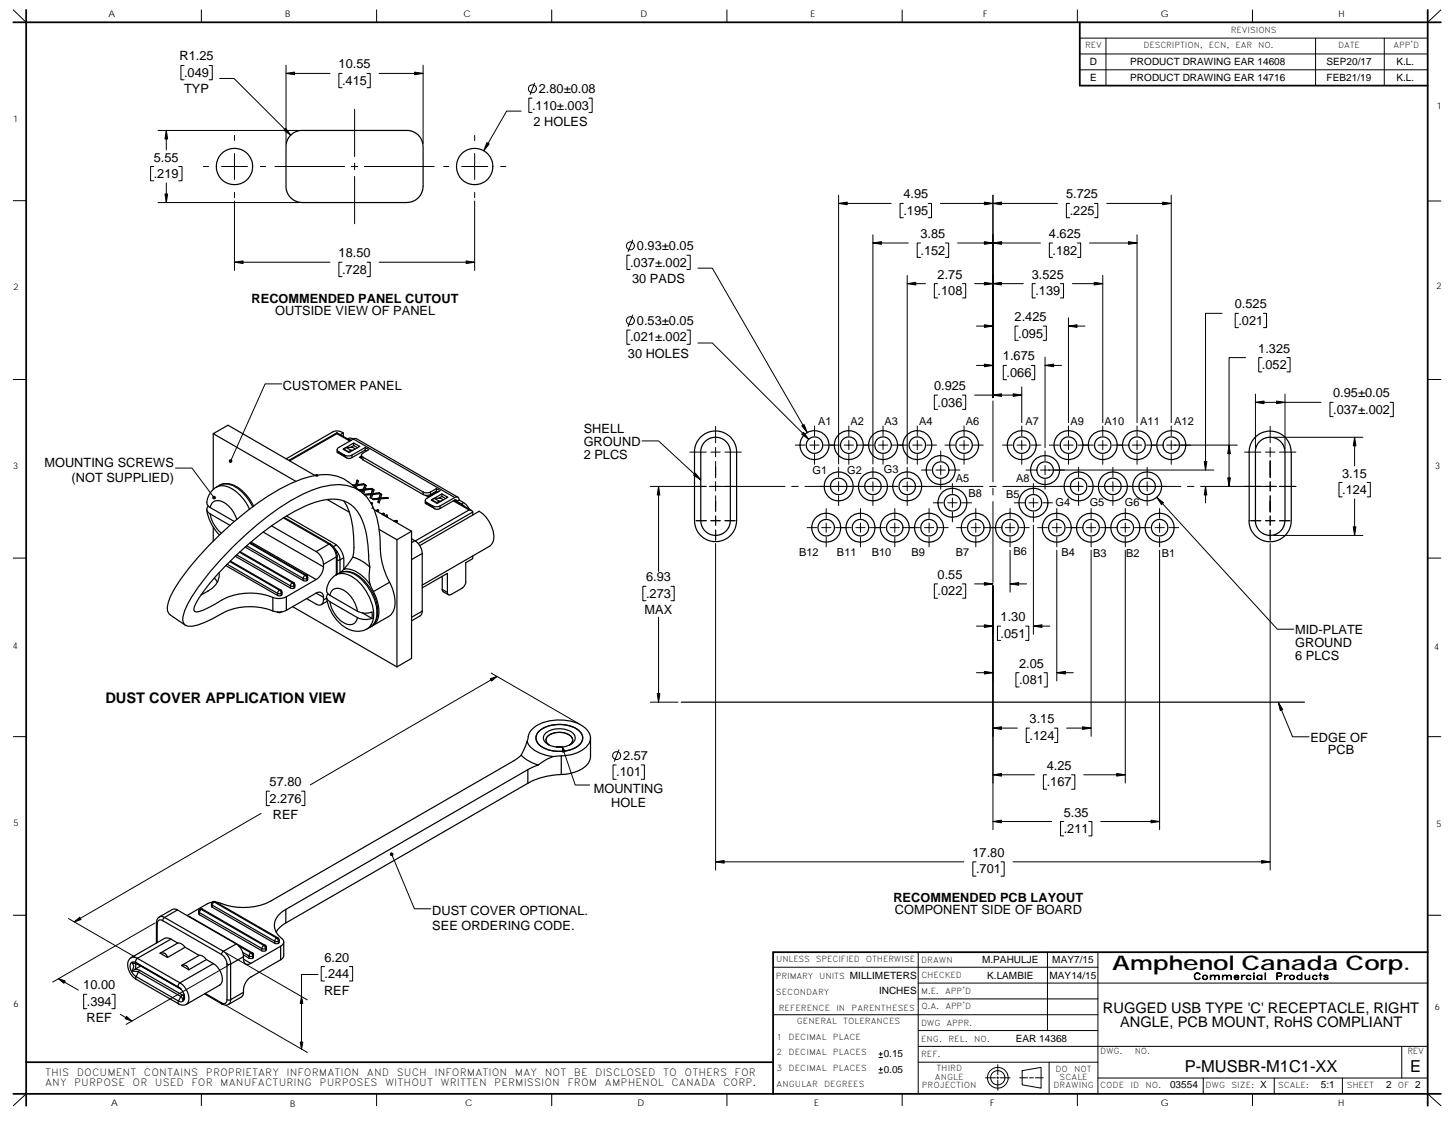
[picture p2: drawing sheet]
<svg xmlns="http://www.w3.org/2000/svg" width="279mm" height="216mm" viewBox="0 0 279 216" stroke-linecap="round" stroke-linejoin="round" font-family="sans-serif">
<g fill="none" stroke="#000" stroke-width=".19">
<path d="M2.6 1.9l2.4 2.4M35.5 12.6h-.7v2.8h.7M38.8 1.9v2.4M40.3 12.6h.6v2.8h-.6M42.3 15.1h2.8l10.9 11M55.1 12.6v15M55.1 14.1h8.4M65.9 14.1h-.6v2.8h.6M70.7 14.1h.6v2.8h-.6M72.5 1.9v2.4M73 14.1h8.5M81.5 12.6v15"/>
<path d="M102.4 18.9h-.6v2.8h.6M103 16l-.9 2.2M106.2 1.9v2.4M113.4 18.9h.6v2.8h-.6M140 1.9v2.4M173.7 1.9v2.4M207.5 1.9v2.4M207.9 13.4h67M207.9 10.4h67M207.9 7.3h67M213 7.3v9.2M241.2 1.9v2.4"/>
<path d="M253.3 7.3v9.2M266.6 7.3v9.2M277.5 1.9l-2.6 2.4M2.6 38.7h2.4M29.6 32.1h-.6v2.7h.6M30.4 25.1h27.2M30.4 39h27.2M32 25.1v3.8M32 35.2v3.8M34.4 32.1h.7v2.7h-.7M39.2 32.1h1M42.7 32.1h4.9"/>
<path d="M45.1 26.1v1M45.1 29.6v5M45.1 37.1v1M45.1 38.7v13.4M50.1 32.1h1M52.9 32.1h13.5M67.6 32.1h1.3M68.3 21.1v9.1M68.3 31.4v1.3M68.3 34v9.1M70.2 32.1h13.4M85.4 32.1h1"/>
<path d="M88.9 32.1h5M91.4 26.1v1M91.4 29.6v5M91.4 37.1v1M91.4 38.7v13.4M96.4 32.1h1M100.4 21.4h-2.8l-4.4 7.6M161.5 39.2h10.1M161.5 37.6v51.8M173.9 39.2h-.6v2.7h.6M178.7 39.2h.7v2.7h-.7M181.1 39.2h22.5"/>
<path d="M191.2 37.6v39M206 39.2h-.7v2.7h.7M210.8 39.2h.6v2.7h-.6M213.1 39.2h12.4M225.5 37.6v43.8M274.9 38.7h2.6M45.1 50.5h18.4M65.9 50.5h-.6v2.8h.6M70.7 50.5h.6v2.8h-.6M73 50.5h18.4M121.3 49.1h-.6v2.8h.6M121.8 46.2l-.9 2.3"/>
<path d="M132.3 49.1h.6v2.8h-.6M134.4 51.6h2.8l18.2 31.7M168.1 46.8h6.8M168.1 45.2v44.2M174.7 54.6h3.5M174.7 53v36.4M177.2 46.8h-.6v2.8h.6M180.5 54.6h-.6v2.8h.6M182 46.8h.7v2.8h-.7M184.4 46.8h15.9M185.3 54.6h.6v2.8h-.6M187.7 54.6h9.3"/>
<path d="M199.4 54.6h-.6v2.8h.6M202.7 46.8h-.6v2.8h.6M204.2 54.6h.6v2.8h-.6M206.5 54.6h5.8M207.5 46.8h.6v2.8h-.6M209.8 46.8h9.1M212.3 53v28.4M218.9 45.2v36.2M2.6 73.1h2.4M54.2 73.9h-3.1l-6.7 14.9M121.3 63.6h-.6v2.7h.6M121.8 60.7l-.9 2.2"/>
<path d="M132.3 63.6h.6v2.7h-.6M134.4 66.1h2.8l18.5 18.5M180.5 76.1h-.6v2.7h.6M185.3 76.1h.6v2.7h-.6M187.7 76.1h9M188 62.8h3.2M188 70.4h3.2M191.2 77.2v15.6M193.8 70.4h-.6v2.7h.6M196.1 62.8h-.6v2.8h.6M196.7 74.5v6.9M198.6 70.4h.6v2.7h-.6"/>
<path d="M200.9 62.8h.6v2.8h-.6M201.2 68.8v17.4M201.2 70.4h3.2M205.7 61.2v20.2M205.7 62.8h3.2M235.3 60.3h-3.2v30.2M238.5 60.3h-.7v2.8h.7M239.8 68.9h-3.1v24.8M241.7 77.5h12.7M241.7 75.9v10.5M243 68.9h-.6v2.7h.6M243.3 60.3h.6v2.8h-.6"/>
<path d="M247.4 75.9v10.5M247.8 68.9h.6v2.7h-.6M256.7 77.5h-.6v2.7h.6M267.7 77.5h.6v2.7h-.6M274.9 73.1h2.6M33.8 90.1h3.2l4.2 5.7M123.6 84.9h3.2l8.1 7.5M125.2 93.7h10.8M126.8 93.7v16.3M132.8 87.1h3.2M136.6 93.7h14.6M136.9 87.1h1.8"/>
<path d="M137.8 82.1v3.2M137.8 86.2v1.8M137.8 88.9v3.1M137.8 92.8v1.8M137.8 95.5v3M137.8 99.4v1.8M139.6 87.1h3.1M152.4 93.7h1.3M153.1 85.7h1.9M155.9 85.7h1.8M156.8 82v1.9M156.8 84.8v1.8"/>
<path d="M156.8 87.5v1.9M158.6 85.7h3M159.1 97.9v1.9M161.5 90v1.9M161.5 92.8v1.8M161.5 95.5v1.9M162.5 85.7h1.8M163.4 82v1.9M163.4 84.8v1.8M163.4 87.5v1.9M165.2 85.7h3M165.7 97.9v1.9"/>
<path d="M168.1 90v1.9M168.1 92.8v1.8M168.1 95.5v1.9M169.1 85.7h1.8M170 82v1.9M170 84.8v1.8M170 87.5v1.9M171.8 85.7h3M172.3 97.9v1.9M172.9 93.7h-17.9M173.8 93.7h15.5M174.7 90v1.9"/>
<path d="M174.7 92.8v1.8M174.7 95.5v1.9M175.7 85.7h1.8M176.6 82v1.9M176.6 84.8v1.8M176.6 87.5v1.9M177.4 90.5h1.9M178.4 85.7h1.9M178.9 97.9v1.9M179.7 96.8h1.9M180.2 90.5h1.8M181.1 86.8v1.9"/>
<path d="M181.1 89.6v1.8M181.1 92.3v1.9M181.9 85.7h1.9M182.5 96.8h1.8M182.9 90.5h1.9M183.4 93.1v1.9M183.4 95.9v1.8M183.4 98.6v1.9M184.7 85.7h1.8M185.2 96.8h1.9M185.6 82v1.9M185.6 84.8v1.8"/>
<path d="M185.6 87.5v1.9M187.4 85.7h1.9M187.9 97.9v1.9M190.5 93.7h1.3M191.2 96.6v15.6M191.2 94.1v1.2M193 85.7h1.9M194.5 97.9v1.9M195.3 96.8h1.9M195.8 85.7h1.8M196.7 82v1.9M196.7 84.8v1.8"/>
<path d="M196.7 87.5v1.9M197.5 90.5h1.9M198.1 96.8h1.8M198.5 85.7h1.9M199 93.1v1.9M199 95.9v1.8M199 98.6v1.9M200.3 90.5h33.4M200.8 96.8h1.9M201.2 86.8v1.9M201.2 89.6v1.8M201.2 92.3v1.9"/>
<path d="M202.1 85.7h1.8M203.5 97.9v1.9M204.8 85.7h1.9M205.7 82v1.9M205.7 84.8v1.8M205.7 87.5v1.9M207.5 85.7h3M207.7 90v1.9M207.7 92.8v1.8M207.7 95.5v1.9M208.6 93.7h-15.5M209.5 93.7h17.9"/>
<path d="M210.1 97.9v1.9M211.4 85.7h1.8M212.3 82v1.9M212.3 84.8v1.8M212.3 87.5v1.9M214.1 85.7h3M214.3 90v1.9M214.3 92.8v1.8M214.3 95.5v1.9M216.7 97.9v1.9M218 85.7h1.8M218.9 82v1.9"/>
<path d="M218.9 84.8v1.8M218.9 87.5v1.9M220.7 85.7h3M220.9 90v1.9M220.9 92.8v1.8M220.9 95.5v1.9M222.7 95.8l23.3 25.4h3.1M223.3 97.9v1.9M224.6 85.7h13.7M225.5 82v1.9M225.5 84.8v1.8M225.5 87.5v1.9"/>
<path d="M228.6 93.7h1.3M231.2 93.7h14.6M232.1 93.7v3.2M239.6 87.1h3.2M243.7 87.1h1.8M244.6 82.1v3.2M244.6 86.2v1.8M244.6 88.7v3.3M244.6 92.8v1.8M244.6 95.5v3.1M244.6 99.4v1.8M245.2 84.2h17.2"/>
<path d="M246.4 93.7h3.1M246.4 87.1h3.1M258.4 92.9h-.6v2.8h.6M260.8 84.2v5.5M260.8 96.1v7M263.2 92.9h.7v2.8h-.7M2.6 107.5h2.4M124.4 112.9h-.6v2.8h.6M126.8 118.9v16.3M129.2 112.9h.6v2.8h-.6M134 100.3h2M136.9 100.3h1.8"/>
<path d="M137.8 102.1v1.9M137.8 104.7v62.9M139.6 100.3h1.9M155.4 101.6h1.9M158.2 101.6h1.8M159.1 100.7v1.8M159.1 103.4v1.9M160.9 101.6h3M164.8 101.6h1.8M165.7 100.7v1.8M165.7 103.4v1.9M167.5 101.6h3"/>
<path d="M171.4 101.6h1.8M172.3 100.7v1.8M172.3 103.4v1.9M174.1 101.6h3M178 101.6h1.8M178.9 100.7v1.8M178.9 103.4v1.9M180.5 112.5h-.6v2.7h.6M180.7 101.6h1.9M184.2 101.6h1.9M185.3 112.5h.6v2.7h-.6M187 101.6h1.8"/>
<path d="M187.7 112.5h3.5M187.9 100.7v1.8M187.9 103.4v1.9M189.7 101.6h3M191.2 112.8v47M193.6 101.6h1.8M194.5 100.7v1.8M194.5 103.4v1.9M194.5 106v8M194.5 112.5h3.2M196.3 101.6h1.9M199 101.2v21"/>
<path d="M199.8 101.6h1.9M202.6 101.6h1.8M203.5 100.7v1.8M203.5 103.4v1.9M203.5 106v25.1M205.3 101.6h3M209.2 101.6h1.8M210.1 100.7v1.8M210.1 103.4v1.9M210.1 106v35.8M211.9 101.6h3M215.8 101.6h1.8"/>
<path d="M216.7 100.7v1.8M216.7 103.4v1.9M216.7 106v44.8M218.5 101.6h3M222.4 101.6h1.8M223.3 100.7v1.8M223.3 103.4v1.9M223.3 106v53.8M225.1 101.6h1.9M240.8 100.3h2M243.7 100.3h1.8M244.6 102.1v1.9"/>
<path d="M244.6 104.7v62.9M245.2 103.1h17.2M246.4 100.3h1.9M274.9 107.5h2.6M94.6 129.6l16.9 9.8M95.7 130.3l-36 20.9M125.2 135.2h5.4M188 129.6h3.2M188 120.6h3.2M192.7 120.6h-.6v2.7h.6M196.2 129.6h-.6v2.7h.6M197.5 120.6h.6v2.7h-.6"/>
<path d="M199 120.6h3.2M201 129.6h.7v2.7h-.7M203.5 129.6h3.2M246.1 135.2l2.8 6.7h3.2M2.6 141.9h2.4M50.3 156.7l-36 20.8M51.9 152.4h-.6v2.8h.6M58.1 152.4h.6v2.8h-.6M108.3 143.9l2.5 7.3h2.8M118.7 147.3h-.7v2.8h.7M119.2 144.4l-.9 2.2M123.5 147.3h.6v2.8h-.6"/>
<path d="M191.2 140.2h4.7M191.2 149.2h8M191.2 158.2h11.3M198.2 140.2h-.6v2.8h.6M201.5 149.2h-.6v2.8h.6M203 140.2h.7v2.8h-.7M204.8 158.2h-.6v2.8h.6M205.4 140.2h4.7M206.3 149.2h.7v2.8h-.7M208.7 149.2h8M209.6 158.2h.6v2.8h-.6M212 158.2h11.3"/>
<path d="M274.9 141.9h2.6M2.6 176.3h2.4M13.2 176.9l12.8 7.4M29.8 177.8l-19.7 11.3M75.4 164.5l4.4 10.5h3.2M137.8 166h47.8M187.9 166h-.6v2.7h.6M192.7 166h.7v2.7h-.7M195.1 166h49.5M274.9 176.3h2.6M11.3 188.5l3.8 2.2M16.7 191.5h-.6v2.8h.6"/>
<path d="M21.5 191.5h.6v2.8h-.6M23.2 195.4l2.2 1.3M43.5 183.5l15.7 9.1M43.5 193.6l15.7 9.1M44 185.9l-19.7 11.4M61.2 187.7h-3.1v14.4M62.5 186.2h-.7v2.7h.7M67.3 186.2h.6v2.7h-.6M148.9 195.4h62.5M148.9 186.3h62.5M176.8 183.4v27.3M176.8 198.5h34.6"/>
<path d="M176.8 189.3h98.1M176.8 192.4h34.6M201.7 183.4v15.1M211.4 183.4v27.3M5 210.7l-2.4 2.3M38.8 210.7v2.3M72.5 210.7v2.3M106.2 210.7v2.3M140 210.7v2.3M169.2 203.7h.7M169.2 203h.7M169.2 206.7h.7"/>
<path d="M169.2 206h.7M169.6 202.6v.7M169.6 205.6v.7M173.7 210.7v2.3M176.8 201.5h98.1M176.8 204.6h34.6M189.8 207.6h1.9M191.9 207.6h.4M192.1 208v2M192.1 205.1v1.9M192.1 207.4v.4M192.6 207.6h1.9"/>
<path d="M196.3 207.6h1.6M196.8 206.2l3.7-.6v4l-3.7-.7zM198.2 207.6h.8M199.3 207.6h1.6M202 204.6v6.1M207.5 210.7v2.3M211.4 207.6h63.5M231.7 207.6v3.1M241.2 210.7v2.3M245.4 207.6v3.1M258.5 207.6v3.1M269.9 201.5v6.1"/>
<path d="M274.9 210.7l2.6 2.3"/>
<circle cx="102.5" cy="17.1" r=".77"/>
<circle cx="121.4" cy="47.4" r=".77"/>
<circle cx="121.4" cy="61.8" r=".77"/>
<circle cx="118.7" cy="145.5" r=".77"/>
<circle cx="192.1" cy="207.6" r="1.38"/>
<circle cx="192.1" cy="207.6" r="2"/>
</g>
<path d="M2.6 4.3h274.9M5 1.9v211.1M207.9 4.3v12.2h67M274.9 1.9v211.1M274.9 183.4h-126v27.3M2.6 210.7h274.9M5 204.6h143.9" fill="none" stroke="#000" stroke-width=".34"/>
<g fill="none" stroke="#000" stroke-width=".23">
<path d="M56 26l1-.6 .9-.3h20.8l.9 .3 1.1 .8 .5 .8 .2 .6v8.6l-.2 .9-.5 .8-.7 .6-.8 .4-.9 .1h-20.5l-.8-.2-.8-.5-.6-.7-.5-1.4v-8.3l.2-.9zM39.8 98.2a8.4 8.4 0 0 0 2.5 4.8M40.1 97.5l-.1 .1a.9 .9 0 0 0 .5 1.4M40.5 97.7l4.6 2.7M40.5 99l3.8 2.2M40.5 97.7a1.57 1.57 0 0 1 1-1.3 1.57 1.57 0 0 1 1.6 .4 5.9 5.9 0 0 1 2.5 3.3M40.5 99a6.1 6.1 0 0 0 2.1 3.7M41.1 83.5v10.8M41.7 93.8a3.2 3.2 0 0 1 3.5 .7l1.8 1.8 1.1 1.8M41.7 93.8a3.6 3.6 0 0 0-1.8 3.4l.6 .5M42.3 93.5a3.8 3.8 0 0 1 4.2 1.2 10.1 10.1 0 0 1 2.2 2.9M42.3 93.5a3.8 3.8 0 0 1 4.3 1 9.1 9.1 0 0 1 2.2 3"/>
<path d="M42.3 93.5l-.6 .3M54.6 99.7l8.8 5.1M54.7 99.7l8.9 5.1M55.2 99.4l9.3 5.3a3.9 3.9 0 0 1 1.7 3.1v1.8l-.7 .7M60.7 91.6l-16.8-9.7-2.8 1.6 15.9 9.2M61.2 91.5l-.2-.1-.4 .2M61.2 91.5l-.2 .3M61.2 91.5l-.4 .2M63 96.2l4.3 2.5M64.9 83.4v.1M64.9 83.4l-9.3 5.3M64.9 83.5l-9.1 5.3"/>
<path d="M64.9 83.4l2.6 1.5M64.9 83.5l2.5 1.4M64.9 86.6v.5M64.9 87.1l.3 .1M65 87.2l1.8 1M65.2 87.2l1.2 .6M65.2 87v.2M65.2 87l1.2 .7M65.5 83.7l.6-.3a2.04 2.04 0 0 0-2-.2l-9 5.2M66.1 86.5l2-1.2 1.2 .7-2.1 1.2zM66.1 83.4v.7M66.2 86.5l.9 .6"/>
<path d="M66.2 86.5v.1M66.2 96.5a15.6 15.6 0 0 1 2 8.9l-.3 1.9M66.4 87.8a1 1 0 0 0 1.4 .3M66.4 87.7v.1M66.4 87.7l.7 .1 .7-.1M66.7 86.2l.9 .5M66.7 86.2l1.2-.1 .5 .4M66.7 86.2l-.5 .3M66.9 84.5l.6-.1 .6 .2M67.1 84.6l.5 .2M67.1 92.8a8.3 8.3 0 0 0-7.5-1 36.2 36.2 0 0 0-12.3 6.9 58.2 58.2 0 0 0-14 15.2 6.3 6.3 0 0 0-1 3.8l.3 .5 .2 .2M67.1 92.8l2.5 1.9"/>
<path d="M67.6 86.7l-.5 .3M67.6 86.7h.4M67.8 87.7v.4M67.8 87.7l2.5-1.5 .7 .4-1.2 .7-.2 .5 .3 .3M68.1 84.6l19.5 11.2M68.1 84.6l-3 1.7-.2 .4 .3 .3M68.1 84.6l.5-.1 19.6 11.3M68.1 85.8l.7 .4M68.1 85.3v.5M68.1 85.8l-.6 .4M68.5 93.5l-.4 .1M68.5 93.5h.1"/>
<path d="M68.5 93.5l-.1 .3M68.5 93.4h.1M68.8 92.5l-.3 .9M68.8 92.5l.2 .1M68.8 92.5h.1M68.8 93.3h.1M68.8 93.3l1.2-.1 .3 .1M69 92.6l-.2 .7M69 92.6l-.2-.1-.3 .9h-.6h.6M69.6 88l-.2 .1M69.6 87.8l-.4 .3 .4 .2M69.6 87.7v.6l.3 .3"/>
<path d="M69.9 88.1v.5M69.9 88.6l11.6 6.7M69.9 88.1l11.6 6.7M70 94.4l-.8 .1M70 94.4h.1M70 94.4l-.2 .6M70 93.2l.3 .1M70 93.2l-1.2 .1M70 93.2h.1M70 94.2l-1 .1M70 94.2h.1M70.2 95.2l.2 .2 1.1-.1"/>
<path d="M70.3 93.3l-1.6 .2-.1 .5M70.3 93.4l-.3 .8M70.3 93.4l.2 .1M70.3 93.4h.1M70.3 94.2h.1M70.3 94.2l1.2-.1 .3 .1M70.3 86.2v.5l-2.5 1.4M70.3 86.7l.3 .1M70.5 93.5l-.2 .7M70.5 93.5l-.2-.1-.3 .8-.9 .1M71.4 96.9l.1-.1 .2 .1-.2 .1M71.5 95.3h.1"/>
<path d="M71.5 95.1l-1.3 .1M71.5 95.1h.1M71.5 94.1l.3 .1M71.5 94.1l-1.2 .1M71.5 94.1h.1M71.7 96.1l.2 .1 1.1-.1M71.7 96.9l-.1 .3M71.8 94.2l-.3 .9M71.8 94.2l.2 .2M71.8 94.2l-1.5 .2-.3 .7M71.8 94.2h.1M71.8 97.6l-.2 .3"/>
<path d="M71.8 95.1l1.2-.1 .3 .1-1.5 .2-.3 .7-.2-.1 .2-.6M71.8 95.1h.1M72 94.4l-.2 .7M72 94.4l-.2-.2-.3 .9-1.3 .1M72 98.1l7.2 4.2M72.4 98.3l.3-.2 .2 .2-.3 .2M72.9 98.3l-.2 .3M73 96.1h.1M73 96l-1.3 .1M73 96h.1M73 95l.5 .2M73 95l-1.2 .1"/>
<path d="M73 95h.1M73.3 95.1l-.3 .9M73.3 95.1h.1M73.3 95.9h.1M73.3 95.9l1.2-.1 .3 .1M73.5 95.2l-.2 .7M73.5 95.2l-.2-.1-.3 .9-1.3 .1M73.5 99l.3-.2 .2 .1-.3 .2M74 98.9l-.1 .3M74.2 99.4l.2-.3 .2 .2-.2 .2M74.5 95.8l.3 .1M74.5 95.8l-1.2 .1"/>
<path d="M74.5 95.8h.1M74.6 99.3l-.1 .3M74.8 95.9l-1.6 .2-.2 .8-.2-.2 .2-.6M81.5 95.3l.7 .1 .7-.1M81.5 94.8v.5M81.5 94.8l.7 .1 .7-.1M81.9 96.4v.5l.3 .1M81.9 97l1.8 1M82.2 97l1.1 .6M82.2 96.8v.2M82.2 96.8l1.1 .7M82.9 94.8v.5"/>
<path d="M83 96.3l2.1-1.2 1.1 .7-2 1.2zM83.1 96.3l1 .5M83.1 96.3v.1M83.3 97.5l.7 .1 .7-.1-.1 .5a1.06 1.06 0 0 1-1.2-.3l-.1-.1M83.3 97.5v.1M83.6 96l1.2-.1 .6 .4M83.6 96l-.5 .3M83.6 96l.9 .5M83.8 94.7l.2 .1M84 94.6l.2 .1-1.8 1-.5-.3M84 94.1v.5M84 94.1l-1.1 .7"/>
<path d="M84 94.1l.7 .4-2.6 1.6-.2 .4 .3 .3M84.1 96.8v.1M84.3 94.8l-.3-.2-1.1 .7M84.5 96.5l-.4 .3M85 96.5h-.5M85.1 95.6l.7 .4M85.1 95.1v.5M85.1 95.6l-.6 .3M87.3 96.5l3 1.7M87.4 96.4l3.4 1.9M87.6 95.8l.4-.1 .3 .1 .1 .5M87.6 96.3l.2-.1 .2 .4"/>
<path d="M87.6 95.8l-2.9 1.7M87.6 96.3l-2.9 1.6M87.6 96.3l.4 .3M88 96.6l1.4 .9M88.4 96.3l-.4 .3M88.4 96.3l.9 .5M89.3 96.8l.5 .4 .6 .9M89.3 96.8l-.5 .2M90.3 98.2l.6 .2 .1 .2v.6M90.3 98.2l-10.3 6M91 99.2l1.3-.7a6.2 6.2 0 0 1 2.8 5.4l-.3 .7-.5 .6-13 7.5M91 99.2l-10.2 5.9"/>
<path d="M91 98.6l-10.5 6.1M134.9 84.2l.8-.6 1-.5 1.3-.1 1 .2a4 4 0 0 1 2.8 3v14.1a4 4 0 0 1-4 4 4 4 0 0 1-4-4l-.1-13.7 .3-1zM241.7 87.1l.2-1 .5-.9 .8-.6 .9-.4h1l.9 .4 .7 .6 .5 .7 .2 1.2v13.2M241.7 87.1v13.5l.2 .7 .6 .9 .7 .6 .9 .3h.9l.9-.3 .7-.6 .6-.9 .2-1M248.6 87.1a4.1 4.1 0 0 0-1.2-2.9l-.2-.2a4 4 0 0 0-4.3-.6 4 4 0 0 0-2.4 3.7v13.2M248.6 87.1v13.2l-.1 1.1-.7 1.4-1.4 1.1-1.4 .4-1.6-.1a4.1 4.1 0 0 1-2.7-2.7l-.2-1.2M32.8 118.4l2.9 2M41.1 101.6v2.6M41.3 111.3l.6 .8M42.2 110.4a3.5 3.5 0 0 1-2.2 3.5l-1.3 .7M43.5 108.9l9.9 5.8M43.8 108.7l9.6 5.6"/>
<path d="M44.3 108.2l9.5 5.5 .3-.1M44.4 108.1l9.7 5.5M45.3 107.1l10.6 6.2M45.6 106.9l10.3 5.9M46.1 106.4l10.2 5.8h.2M46.2 106.3l10.3 5.9M47.2 105.4l11.2 6.4M47.5 105.1l10.9 6.3M48.1 104.6l10.7 6.2h.2M48.2 104.5l10.8 6.3M48.3 104.4l12.6 7.2M50.7 102.5l11.6 6.7"/>
<path d="M52.3 101.3l8.6 4.9M52.5 115.1v2.6M53.4 114.7h.7M53.4 114.3l.4-.6 .3 .6M53.4 114.3h.7M53.4 117.9h.2M53.4 114.3v.4M53.5 117.9h.1M53.6 117.9h.5M54 113.6l.3 .5M54.1 117.9h.1M54.1 114.3v.4"/>
<path d="M54.3 114.1l-.2 .2M54.3 114.1v.4l-.2 .2M55.1 114.9l-1.4 .4-1.2-.2M55.1 117.5l-1 .4-1.6-.2M55.1 114.9v2.6M55.9 112.8l.4-.6 .3 .6M55.9 112.8h.7M55.9 112.8v.5M55.9 113.3h.7M56.3 116.8l20.1 11.6M56.5 112.2l.3 .4M56.6 112.8v.5"/>
<path d="M56.8 112.6v.5l-.2 .2M56.8 112.6l-.2 .2M58.4 111.4l.4-.6 .3 .6M58.4 111.4h.7M58.4 111.4v.4M58.4 111.8h.7M59 110.8l.2 .4M59 115.3l1.9 1.1a.86 .86 0 0 0 1 .1 .86 .86 0 0 0 .4-1M59.1 111.4v.4M59.2 111.2v.5l-.1 .1M59.2 111.2l-.1 .2M60.9 114.2a.86 .86 0 0 1 1-.1 .86 .86 0 0 1 .4 .9"/>
<path d="M60.9 111.6l-5.8 3.3M60.9 114.2l-5.8 3.3M60.9 114.2l1.4 .8M62.3 109.2l-.1 .7-.5 .9-.8 .8M62.3 108.7v.5M62.3 115v.5M62.9 115.1a8.1 8.1 0 0 0 4.5 6.2 3.8 3.8 0 0 0 3.3-.2M62.9 115.2l-.6 .3M63 115.8l-1.1 .7M63.2 114.4a.79 .79 0 0 0-.1 1.2l.4 .3M63.4 104.8l-2.5 1.4 .8 .9 .5 .9 .1 .7M63.4 104.8l.8 .9 .4 .7 .2 .9"/>
<path d="M63.5 115.9a5.6 5.6 0 0 0 3.5 4.4 1.46 1.46 0 0 0 1.8-1.3M63.5 114.7l5.3 3M63.5 114.7a1.59 1.59 0 0 1 2.7-1 6 6 0 0 1 2.6 4M63.5 115.9l5.3 3.1M63.6 104.8l.9 .8 .4 1.4M63.6 104.8h-.2M64.5 105.7a2.63 2.63 0 0 1 .9 2.2h-.5M64.7 110.7a3.2 3.2 0 0 1 3.6 .7 9.1 9.1 0 0 1 3.5 8l-.3 .8-.8 .9M64.7 110.7a3.5 3.5 0 0 0-1.8 3.4l.6 .6M64.8 107.3v3.4M64.8 107.3l-2.5 1.4M64.8 105l-.6 .3"/>
<path d="M64.9 107v3.6M64.9 107l-.1 .3M65.3 110.4a3.4 3.4 0 0 1 3.8 .8 8.6 8.6 0 0 1 3.3 8 2.44 2.44 0 0 1-1.1 1.6M65.3 110.4l-.6 .3M65.3 110.4a4.1 4.1 0 0 1 4.9 1.5 8.4 8.4 0 0 1 2.5 6.7 3.2 3.2 0 0 1-1.3 2.2M66.2 107.4l-.7 .4v2.5M68.8 119a3.5 3.5 0 0 0 2.8 .1M68.8 117.7a3.3 3.3 0 0 0 2.8 .2v1.2M69.8 118l1.8 1.1M71.2 109.2a7.7 7.7 0 0 0-3.3-1.9l-1.7 2.3a5.3 5.3 0 0 1 4.5 2.3l.5 .6M71.2 109.2l-.2-1.9a17.9 17.9 0 0 0-1.8-8.1 5.7 5.7 0 0 0-6.3-3 20.6 20.6 0 0 0-8.3 3.5 61.6 61.6 0 0 0-16.2 15.3l-1 1.9-.1 .5 .1 .3a3.1 3.1 0 0 0 2.6-.6l1-.5a12 12 0 0 1 11.5-1.5M71.2 109.2a8.7 8.7 0 0 0 0 3.3"/>
<path d="M71.2 112.5l.7 1.4 3.1-1.8a15.9 15.9 0 0 1-1.8-8.6 14 14 0 0 0-2.5-7.7 7.2 7.2 0 0 0-7-2.4 28.2 28.2 0 0 0-12.3 6.2 63 63 0 0 0-15 16.2 8.7 8.7 0 0 0-1.2 3.5l.1 .7 .3 .4a4.3 4.3 0 0 0 3.8-.5l1.6-.8a12.2 12.2 0 0 1 11.5-1.4M73 102l3.4 1.9M75 112.1l.6 1.4a5.4 5.4 0 0 1-.1 4.6l-.7 .6-3.1 1.8a3.3 3.3 0 0 0 1.2-3.7l-.4-1.5-.6-1.4M75.8 100.3l.5-.1 .2 .2M76.4 103.9v24.5M76.5 100.4v.1l-.3 .1M76.5 100.4l-.5 .1M79.2 103.8l.7 .3M79.2 102.3v24.5l-2.8 1.6M79.2 102.3l-2.8 1.6M79.9 104.1l.9 .9 .4 .8 .1 .8M79.9 104.1l-.7 .4"/>
<path d="M81.3 106.6v11.1M81.3 117.7l-.2 .8-1.9 1.1M81.3 113.2l4.8-2.8v3.7M81.3 117.7l-2.1 1.2M81.3 106.6l-2.1 1.2M85.2 113.5l.2 .5 1 .6M85.2 113.5l.9 .6M85.2 111v2.5M91 107.1v.5l-1.3 .8v3.8l-.2 .5-.5 .6-2.3 1.3-.4-.1-.2-.4M134.9 100.3l.1-13.7 .4-1.1 .8-.8 1.1-.5h1l.9 .4 .6 .4 .5 .7 .3 .9v14.3l-.4 .9-.9 .9-.9 .4h-.9l-.9-.3-.9-.6-.6-.9-.1-1M71.3 120.8l-.6 .3M131.2 135.2h120"/>
<path d="M100.4 145.5a7.9 7.9 0 0 0 3.2 1.8M100.4 145.5l-1.6 1.1-46.6 26.9a12.3 12.3 0 0 1-10.3 .3h-.3M101.5 142.8a5.4 5.4 0 0 0 4.2 2.8l.8 .1M101.5 142.8v-.1a4.1 4.1 0 0 1 2.6-3.4 9 9 0 0 1 8.6 .9 2.33 2.33 0 0 1-.1 3.9 7.4 7.4 0 0 1-4.5 1.5M101.5 142.8l-1.1 2.7M101.6 148.2v2.7M101.6 148.2l-46.6 27M101.6 150.9l-46.6 26.9M103.6 147.3l-2 .9M103.7 140.9a6.5 6.5 0 0 1 7.8-.2 1.87 1.87 0 0 1-.6 3.3 6.8 6.8 0 0 1-7-.5 1.74 1.74 0 0 1-.2-2.6zM103.7 140.9a6.5 6.5 0 0 1 7.8-.1 1.87 1.87 0 0 1-.6 3.2 6.8 6.8 0 0 1-7-.5 1.73 1.73 0 0 1-.2-2.6zM105 141.2a4.4 4.4 0 0 1 5.5 .1 1.41 1.41 0 0 1-1 2.3 4.3 4.3 0 0 1-4.6-.8 1.12 1.12 0 0 1 .1-1.6z"/>
<path d="M105.7 143.5a1.06 1.06 0 0 1-.6-1 1.06 1.06 0 0 1 .7-1 3.9 3.9 0 0 1 4.2 .3 1.02 1.02 0 0 1-.3 1.7M106.5 145.7a8.6 8.6 0 0 0-2.9 1.6M107.1 143.9h1.2M108.1 145.6l-1.6 .1M108.1 145.6v3.6a14.4 14.4 0 0 0-6.5 1.7M113.7 142.1v3.6a3.4 3.4 0 0 1-2.6 2.9l-1.5 .4-1.5 .2M30.1 177.7v3.9M30.1 177.7l.2 .2M30.3 177.9v3.6M30.7 176.6l-.5 .5-.1 .6M30.7 176.6l2.5-1.4a.93 .93 0 0 1 1 .1l-2.5 1.4-.5-.2zM31.3 177.3l.4-.6 11.3 6.5 2.5-1.4"/>
<path d="M31.3 177.3l11.4 6.5M31.3 177.3a.64 .64 0 0 0-.7-.1 .64 .64 0 0 0-.3 .7M34.2 175.3l11.3 6.5M36.3 176.5l.2 .1M36.4 176.5l.1 .1M36.5 176.6l12.1 6.9h-.3M38.4 175.8l-.1-.2 .1 .6M38.4 176.2l12 6.9M38.4 175.8l12 6.9v.4M38.4 175.8v.4M38.5 175.1h.5M38.5 175.1l-.3 .5"/>
<path d="M38.5 175.1l.3 .1M38.8 175.2l-.4 .6M38.8 175.2l12 6.9M39 175.1l-.2 .1M39 175.1l12 7M40.7 174.1l.2 .2M40.9 174.7l12 7M40.9 174.3l12 7v.4M40.9 174.3v.4M40.9 173.8l-1 .3-3.9 2.2M41 173.7l-.3 .4v.4l.2 .2M41 173.7h.5"/>
<path d="M41 173.7h.2M41.2 173.7l-.3 .6M41.2 173.7l12.1 7M41.5 173.7l12 6.9M41.5 173.7h-.3M55 175.2a3.4 3.4 0 0 0-2 3.9 4.9 4.9 0 0 0 1.4 1.8 .82 .82 0 0 1-.4 1.3M55 175.2v2.6a4.9 4.9 0 0 0-1.8 1.7M25.4 185.4l1.3 .4M25.4 185.4l1.2 .4M25.4 185.4a1.16 1.16 0 0 1 0 1.6M25.4 187l1.2 .2M26 185.5l.1 .5-.1 .6-.6 .4"/>
<path d="M26.1 186.6h-.1M26.1 186.6l.8 .3M26.2 185.4l.4 .4M26.2 185.4l8.2 4.7M26.2 188.1l-.1 .3 .1 .2M26.2 185.4a.77 .77 0 0 0-1 0 .77 .77 0 0 0-.1 1l.3 .8 .8 .9M26.2 188.1l8.2 4.7M26.2 188.6l8.2 4.7M26.5 184.6l-.4 .4 .1 .4M26.5 184.6l8.1 4.7M26.5 184.6a1.15 1.15 0 0 0-1.3-.2 1.15 1.15 0 0 0-.6 1.1 3.5 3.5 0 0 0 1.6 3.1M26.6 185.8l8.2 4.7"/>
<path d="M26.6 187.2l8.2 4.7M26.6 185.8h.1M26.6 187.2l-.4 .9M26.9 186.9l-.3 .3M26.9 186.9l8.2 4.7M27.1 186l-1 .6M30.8 183.6l1.5 .8M30.8 183.6a1.01 1.01 0 0 1 1.5 .8M32.9 180.9l-6.4 3.7M32.9 180.9l1.3 .7M32.9 180.9a1.28 1.28 0 0 0-1.2-.2l-6.5 3.7M34.2 181.6l-3.4 2"/>
<path d="M34.2 181.6l.8 .2 .6 .6M34.4 190.1l.2 .2M34.4 190.1l.4 .4M34.4 192.8l-.1 .4 .1 .1M34.4 193.3l.2 .1a1.41 1.41 0 0 0 1.3 0M34.6 190.3h.1M34.6 190.3a1.86 1.86 0 0 1 .6 2.6h-.5l-.3-.1M34.6 189.3l-.1 .1a.54 .54 0 0 0-.1 .7M34.6 189.3a3.6 3.6 0 0 1 1.7 3.6l-.4 .5M34.8 191.9l.5 .8M34.8 191.9l-.4 .9M34.9 185.9l1.5 .9"/>
<path d="M34.9 185.9a1.01 1.01 0 0 1 1.5 .9M35.1 191.6l.4 .3M35.1 191.6l-.3 .3M35.4 191.4l-.1 1.3M35.5 191.7l-.2 1M38.3 184l-2.7-1.6-3.3 2M38.3 184l-3.4 1.9M38.3 184l.8 .2 .7 .6M39.4 191.4l3.4 2M39.5 191.3l3.2 1.8M39.8 184.8l1.3 .8M39.8 184.8l-3.4 2"/>
<path d="M41.1 185.6a3.6 3.6 0 0 1 1.6 3.6l-.4 .5-6.4 3.7M41.1 185.6l-6.5 3.7M42.7 193.1l.1 .3M42.8 193.4l.8 .2 .4-.2M43.7 185.7l-.3-1.1-.7-.8 .2-.5a2.68 2.68 0 0 1 1.5 2.4M43.7 185.7h.7M43.7 192.5h.7M43.7 192.5a.65 .65 0 0 1-.3 .7 .65 .65 0 0 1-.7-.1M43.7 185.7v6.8M44.4 192.5l-.1 .6-.3 .3M44.4 185.7v6.8M45.5 181.8l.6 .5 .5 .7 .3 1.3-2.5 1.4"/>
<path d="M45.9 182.1l2.4 1.4M46.7 183.4l1.2 .7M46.9 183.9l1 .6M46.9 184.7l1.4 .8M46.9 191.1l-.1 .6-.3 .3-2.5 1.4M46.9 184.3v.4M46.9 191.1l-2.5 1.4M46.9 184.7a.86 .86 0 0 0 .4 .9 .86 .86 0 0 0 1-.1M47.9 184.1h.8M47.9 184.1v.4M47.9 184.5h.8M48.3 183.5l.4 .6"/>
<path d="M48.3 183.5l-.4 .6M48.6 183.5l.2 .4M48.7 184.1v.4M48.8 183.9l-.1 .2M48.8 183.9v.4l-.1 .2M50.4 183.1h.7M50.8 182.1l.3 .6M50.8 182.1l-.4 .6h.7M51 182.1l.3 .4M51 182.1h-.2M51.1 182.7v.4M51.3 182.5l-.2 .6"/>
<path d="M51.3 182.5l-.2 .2M52.9 181.7h.7M53.3 180.7l.3 .6M53.3 180.7l-.4 .6h.7M53.5 180.6l.3 .5M53.5 180.6l-.2 .1M53.6 181.3v.4M53.8 181.1v.4l-.2 .2M53.8 181.1l-.2 .2M54 182.2v2.6M54 184.8l-5.7 3.4a3.2 3.2 0 0 0-1.4 2.9M54 182.2l-5.7 3.3"/>
<path d="M54.6 181.4v2.7l-.2 .4-.4 .3"/>
<circle cx="45.1" cy="32.1" r="3.5"/>
<circle cx="91.4" cy="32.1" r="3.5"/>
<circle cx="156.8" cy="85.7" r="2.79"/>
<circle cx="156.8" cy="85.7" r="1.59"/>
<circle cx="161.5" cy="93.7" r="1.59"/>
<circle cx="161.5" cy="93.7" r="2.79"/>
<circle cx="163.4" cy="85.7" r="2.79"/>
<circle cx="163.4" cy="85.7" r="1.59"/>
<circle cx="168.1" cy="93.7" r="1.59"/>
<circle cx="168.1" cy="93.7" r="2.79"/>
<circle cx="170" cy="85.7" r="2.79"/>
<circle cx="170" cy="85.7" r="1.59"/>
<circle cx="174.7" cy="93.7" r="2.79"/>
<circle cx="174.7" cy="93.7" r="1.59"/>
<circle cx="176.6" cy="85.7" r="2.79"/>
<circle cx="176.6" cy="85.7" r="1.59"/>
<circle cx="181.1" cy="90.5" r="1.59"/>
<circle cx="181.1" cy="90.5" r="2.79"/>
<circle cx="183.4" cy="96.8" r="2.79"/>
<circle cx="183.4" cy="96.8" r="1.59"/>
<circle cx="185.6" cy="85.7" r="2.79"/>
<circle cx="185.6" cy="85.7" r="1.59"/>
<circle cx="196.7" cy="85.7" r="1.59"/>
<circle cx="196.7" cy="85.7" r="2.79"/>
<circle cx="199" cy="96.8" r="1.59"/>
<circle cx="199" cy="96.8" r="2.79"/>
<circle cx="201.2" cy="90.5" r="2.79"/>
<circle cx="201.2" cy="90.5" r="1.59"/>
<circle cx="205.7" cy="85.7" r="1.59"/>
<circle cx="205.7" cy="85.7" r="2.79"/>
<circle cx="207.7" cy="93.7" r="1.59"/>
<circle cx="207.7" cy="93.7" r="2.79"/>
<circle cx="212.3" cy="85.7" r="1.59"/>
<circle cx="212.3" cy="85.7" r="2.79"/>
<circle cx="214.3" cy="93.7" r="1.59"/>
<circle cx="214.3" cy="93.7" r="2.79"/>
<circle cx="218.9" cy="85.7" r="2.79"/>
<circle cx="218.9" cy="85.7" r="1.59"/>
<circle cx="220.9" cy="93.7" r="2.79"/>
<circle cx="220.9" cy="93.7" r="1.59"/>
<circle cx="225.5" cy="85.7" r="1.59"/>
<circle cx="225.5" cy="85.7" r="2.79"/>
<circle cx="159.1" cy="101.6" r="1.59"/>
<circle cx="159.1" cy="101.6" r="2.79"/>
<circle cx="165.7" cy="101.6" r="1.59"/>
<circle cx="165.7" cy="101.6" r="2.79"/>
<circle cx="172.3" cy="101.6" r="1.59"/>
<circle cx="172.3" cy="101.6" r="2.79"/>
<circle cx="178.9" cy="101.6" r="1.6"/>
<circle cx="178.9" cy="101.6" r="2.79"/>
<circle cx="187.9" cy="101.6" r="1.59"/>
<circle cx="187.9" cy="101.6" r="2.79"/>
<circle cx="194.5" cy="101.6" r="2.79"/>
<circle cx="194.5" cy="101.6" r="1.6"/>
<circle cx="203.5" cy="101.6" r="2.8"/>
<circle cx="203.5" cy="101.6" r="1.59"/>
<circle cx="210.1" cy="101.6" r="2.79"/>
<circle cx="210.1" cy="101.6" r="1.6"/>
<circle cx="216.7" cy="101.6" r="2.79"/>
<circle cx="216.7" cy="101.6" r="1.59"/>
<circle cx="223.3" cy="101.6" r="2.79"/>
<circle cx="223.3" cy="101.6" r="1.59"/>
</g>
<g fill="#000" stroke="#000" stroke-width=".19">
<path d="M55.1 14.1l1.6-.2v.5z" fill-rule="evenodd"/>
<path d="M79.8 13.9l1.7 .2-1.7 .3z" fill-rule="evenodd"/>
<path d="M32 25.1l.3 1.7h-.5z" fill-rule="evenodd"/>
<path d="M31.8 37.4h.5l-.3 1.6z" fill-rule="evenodd"/>
<path d="M54.7 25.1l.3-.4 1 1.4z" fill-rule="evenodd"/>
<path d="M93.7 27.5l.5 .2-1 1.3z" fill-rule="evenodd"/>
<path d="M161.5 39.2l1.6-.3v.5z" fill-rule="evenodd"/>
<path d="M191.2 39.2l1.6-.3v.5z" fill-rule="evenodd"/>
<path d="M189.5 38.9l1.7 .3-1.7 .2z" fill-rule="evenodd"/>
<path d="M223.9 38.9l1.6 .3-1.6 .2z" fill-rule="evenodd"/>
<path d="M45.1 50.5l1.7-.3v.6z" fill-rule="evenodd"/>
<path d="M89.7 50.2l1.7 .3-1.7 .3z" fill-rule="evenodd"/>
<path d="M168.1 46.8l1.6-.3v.6z" fill-rule="evenodd"/>
<path d="M174.7 54.6l1.6-.2v.5z" fill-rule="evenodd"/>
<path d="M191.2 54.6l1.6-.2v.5z" fill-rule="evenodd"/>
<path d="M191.2 46.8l1.6-.3v.6z" fill-rule="evenodd"/>
<path d="M189.5 54.4l1.7 .2-1.7 .3z" fill-rule="evenodd"/>
<path d="M189.5 46.5l1.7 .3-1.7 .3z" fill-rule="evenodd"/>
<path d="M210.7 54.4l1.6 .2-1.6 .3z" fill-rule="evenodd"/>
<path d="M217.3 46.5l1.6 .3-1.6 .3z" fill-rule="evenodd"/>
<path d="M191.2 76.1l1.6-.3v.5z" fill-rule="evenodd"/>
<path d="M189.5 62.5l1.7 .3-1.7 .3z" fill-rule="evenodd"/>
<path d="M189.5 70.1l1.7 .3-1.7 .2z" fill-rule="evenodd"/>
<path d="M195.1 75.8l1.6 .3-1.6 .2z" fill-rule="evenodd"/>
<path d="M201.2 70.4l1.7-.3v.5z" fill-rule="evenodd"/>
<path d="M205.7 62.8l1.7-.3v.6z" fill-rule="evenodd"/>
<path d="M241.7 77.5l1.7-.3v.5z" fill-rule="evenodd"/>
<path d="M245.8 77.2l1.6 .3-1.6 .2z" fill-rule="evenodd"/>
<path d="M41.1 95.6a.25 .25 0 0 1 .3 .1 .25 .25 0 0 1 0 .3l-.2-.2 .2 .2a.25 .25 0 0 1-.4 0 .25 .25 0 0 1 .1-.4z" fill-rule="evenodd"/>
<path d="M44.2 88.6h.4v.3l-.3 .1 .1-.2-.1 .2h-.1z" fill-rule="evenodd"/>
<path d="M126.8 93.7l.3 1.6h-.5z" fill-rule="evenodd"/>
<path d="M133.9 91.1l1 1.3-1.3-.9z" fill-rule="evenodd"/>
<path d="M154.4 82l.4-.2 .6 1.5z" fill-rule="evenodd"/>
<path d="M154.4 83.6l.3-.3 1 1.3z" fill-rule="evenodd"/>
<path d="M222.7 95.8l1.3 1-.4 .4z" fill-rule="evenodd"/>
<path d="M231.9 88.9h.5l-.3 1.6z" fill-rule="evenodd"/>
<path d="M232.1 93.7l.3 1.6h-.5z" fill-rule="evenodd"/>
<path d="M236.7 85.7l.2 1.7h-.5z" fill-rule="evenodd"/>
<path d="M236.4 92h.5l-.2 1.7z" fill-rule="evenodd"/>
<path d="M260.8 84.2l.3 1.7h-.5z" fill-rule="evenodd"/>
<path d="M189.5 112.2l1.7 .3-1.7 .2z" fill-rule="evenodd"/>
<path d="M194.5 112.5l1.7-.3v.5z" fill-rule="evenodd"/>
<path d="M260.6 101.5h.5l-.3 1.6z" fill-rule="evenodd"/>
<path d="M94.4 130.7l1.3-.4-1 .9z" fill-rule="evenodd"/>
<path d="M126.6 133.6h.5l-.3 1.6z" fill-rule="evenodd"/>
<path d="M189.5 129.3l1.7 .3-1.7 .2z" fill-rule="evenodd"/>
<path d="M189.5 120.3l1.7 .3-1.7 .2z" fill-rule="evenodd"/>
<path d="M199 120.6l1.6-.3v.5z" fill-rule="evenodd"/>
<path d="M203.5 129.6l1.6-.3v.5z" fill-rule="evenodd"/>
<path d="M246.1 135.2l.9 1.5-.5 .1z" fill-rule="evenodd"/>
<path d="M108.3 143.9l.5 .8-.4 .2z" fill-rule="evenodd"/>
<path d="M191.2 140.2l1.6-.2v.5z" fill-rule="evenodd"/>
<path d="M191.2 149.2l1.6-.2v.5z" fill-rule="evenodd"/>
<path d="M191.2 158.2l1.6-.2v.5z" fill-rule="evenodd"/>
<path d="M208.4 140l1.7 .2-1.7 .3z" fill-rule="evenodd"/>
<path d="M215 149l1.7 .2-1.7 .3z" fill-rule="evenodd"/>
<path d="M221.6 158l1.7 .2-1.7 .3z" fill-rule="evenodd"/>
<path d="M14.3 177.5l1-.8 .3 .4z" fill-rule="evenodd"/>
<path d="M75.2 164.4l.1-.1 .1 .2-.1-.2h.1l.3 .2v.1l-.4 .2-.1-.1z" fill-rule="evenodd"/>
<path d="M137.8 166l1.6-.3v.5z" fill-rule="evenodd"/>
<path d="M242.9 165.7l1.7 .3-1.7 .2z" fill-rule="evenodd"/>
<path d="M11.3 188.5l1.3 .4-.3 .5z" fill-rule="evenodd"/>
<path d="M24.4 195.7l1 1-1.3-.5z" fill-rule="evenodd"/>
<path d="M58.1 191.9l.2 1.4h-.5z" fill-rule="evenodd"/>
<path d="M57.8 200.7h.5l-.2 1.4z" fill-rule="evenodd"/>
</g>
<text font-size="3.9" x="214.1" y="186.7">Amphenol Canada Corp.</text>
<g font-size="3.2">
<text x="228.1" y="206.5">P-MUSBR-M1C1-XX</text>
<text x="271.5" y="206.4">E</text>
</g>
<g font-size="2.8">
<text x="20.3" y="135.4">DUST COVER APPLICATION VIEW</text>
<text x="212.4" y="195">RUGGED USB TYPE 'C' RECEPTACLE, RIGHT</text>
<text x="215.7" y="197.8">ANGLE, PCB MOUNT, RoHS COMPLIANT</text>
</g>
<g font-size="2.5">
<text x="34.6" y="11.6">R1.25</text>
<text x="35.5" y="14.8">.049</text>
<text x="35.5" y="18">TYP</text>
<text x="65.2" y="13.2">10.55</text>
<text x="65.9" y="16.3">.415</text>
<text x="103.8" y="17.9">2.80±0.08</text>
<text x="102.4" y="21.1">.110±.003</text>
<text x="102.7" y="24.3">2 HOLES</text>
<text x="29.6" y="34.3">.219</text>
<text x="29.6" y="31.1">5.55</text>
<text x="173.9" y="41.4">.195</text>
<text x="173.9" y="38.2">4.95</text>
<text x="205.3" y="38.2">5.725</text>
<text x="206" y="41.4">.225</text>
<text x="177.3" y="45.8">3.85</text>
<text x="202" y="45.8">4.625</text>
<text x="65.2" y="49.6">18.50</text>
<text x="65.9" y="52.7">.728</text>
<text x="121.3" y="51.4">.037±.002</text>
<text x="122.6" y="48.2">0.93±0.05</text>
<text x="177.2" y="49">.152</text>
<text x="180.5" y="53.7">2.75</text>
<text x="198.7" y="53.7">3.525</text>
<text x="202.7" y="49">.182</text>
<text x="48.5" y="58.3">RECOMMENDED PANEL CUTOUT</text>
<text x="121.7" y="54.5">30 PADS</text>
<text x="180.5" y="56.8">.108</text>
<text x="199.4" y="56.8">.139</text>
<text x="237.8" y="59.4">0.525</text>
<text x="53" y="60.7">OUTSIDE VIEW OF PANEL</text>
<text x="121.3" y="65.8">.021±.002</text>
<text x="122.6" y="62.6">0.53±0.05</text>
<text x="195.4" y="61.8">2.425</text>
<text x="196.1" y="65">.095</text>
<text x="238.5" y="62.5">.021</text>
<text x="120.9" y="68.9">30 HOLES</text>
<text x="193.1" y="69.4">1.675</text>
<text x="242.3" y="67.9">1.325</text>
<text x="243" y="71.1">.052</text>
<text x="54.5" y="75.1">CUSTOMER PANEL</text>
<text x="179.9" y="75.1">0.925</text>
<text x="193.8" y="72.6">.066</text>
<text x="256.7" y="76.5">0.95±0.05</text>
<text x="112.4" y="83.4">SHELL</text>
<text x="180.5" y="78.3">.036</text>
<text x="256.7" y="79.7">.037±.002</text>
<text x="8.6" y="89.9">MOUNTING SCREWS</text>
<text x="112.4" y="85.9">GROUND</text>
<text x="112.4" y="88.3">2 PLCS</text>
<text x="13.8" y="92.8">(NOT SUPPLIED)</text>
<text x="258.4" y="95.1">.124</text>
<text x="258.4" y="92">3.15</text>
<text x="124.4" y="112">6.93</text>
<text x="180.5" y="111.5">0.55</text>
<text x="124.1" y="118.3">MAX</text>
<text x="124.4" y="115.1">.273</text>
<text x="180.5" y="114.7">.022</text>
<text x="192.7" y="119.6">1.30</text>
<text x="192.7" y="122.8">.051</text>
<text x="249.4" y="122.1">MID-PLATE</text>
<text x="249.4" y="124.6">GROUND</text>
<text x="196.2" y="131.8">.081</text>
<text x="196.2" y="128.6">2.05</text>
<text x="249.4" y="127.1">6 PLCS</text>
<text x="198.2" y="142.5">.124</text>
<text x="198.2" y="139.3">3.15</text>
<text x="252.3" y="142.9">EDGE OF</text>
<text x="118.7" y="149.5">.101</text>
<text x="120" y="146.4">2.57</text>
<text x="201.5" y="148.3">4.25</text>
<text x="255.7" y="145.3">PCB</text>
<text x="51.9" y="151.4">57.80</text>
<text x="51.9" y="154.6">2.276</text>
<text x="114.3" y="152.7">MOUNTING</text>
<text x="117.7" y="155.5">HOLE</text>
<text x="201.5" y="151.4">.167</text>
<text x="52.5" y="157.8">REF</text>
<text x="204.8" y="160.4">.211</text>
<text x="204.8" y="157.3">5.35</text>
<text x="187.2" y="165">17.80</text>
<text x="172" y="173.6">RECOMMENDED PCB LAYOUT</text>
<text x="187.9" y="168.2">.701</text>
<text x="83.2" y="176.2">DUST COVER OPTIONAL.</text>
<text x="83.2" y="179.2">SEE ORDERING CODE.</text>
<text x="172.3" y="176.1">COMPONENT SIDE OF BOARD</text>
<text x="62.5" y="185.2">6.20</text>
<text x="16" y="190.5">10.00</text>
<text x="62.4" y="191.6">REF</text>
<text x="62.5" y="188.4">.244</text>
<text x="16.7" y="196.9">REF</text>
<text x="16.7" y="193.7">.394</text>
</g>
<g font-size="2.1">
<text x="157.5" y="81.8">A1</text>
<text x="163.7" y="81.8">A2</text>
<text x="170.3" y="81.8">A3</text>
<text x="177" y="81.8">A4</text>
<text x="186" y="81.9">A6</text>
<text x="197.4" y="81.8">A7</text>
<text x="206.1" y="81.8">A9</text>
<text x="212.7" y="81.8">A10</text>
<text x="219.6" y="81.8">A11</text>
<text x="226.1" y="81.8">A12</text>
<text x="156.4" y="91.3">G1</text>
<text x="163.1" y="91.2">G2</text>
<text x="170.2" y="91.2">G3</text>
<text x="184" y="92.8">A5</text>
<text x="186.5" y="95.8">B8</text>
<text x="193.7" y="95.8">B5</text>
<text x="195.7" y="92.8">A8</text>
<text x="203.3" y="97.4">G4</text>
<text x="209.8" y="97.5">G5</text>
<text x="216.6" y="97.5">G6</text>
<text x="153.9" y="107.1">B12</text>
<text x="161.2" y="107.1">B11</text>
<text x="167.9" y="107.1">B10</text>
<text x="175.5" y="107.1">B9</text>
<text x="184" y="107">B7</text>
<text x="195.2" y="107">B6</text>
<text x="204.4" y="107.1">B4</text>
<text x="210.5" y="107.2">B3</text>
<text x="216.8" y="107.2">B2</text>
<text x="223.7" y="107.3">B1</text>
</g>
<g font-size="1.9">
<text x="209.9" y="12.6">D</text>
<text x="209.9" y="15.7">E</text>
<text x="217.6" y="12.6">PRODUCT DRAWING EAR 14608</text>
<text x="217.6" y="15.7">PRODUCT DRAWING EAR 14716</text>
<text x="255.4" y="12.6">SEP20/17</text>
<text x="255.4" y="15.7">FEB21/19</text>
<text x="268.9" y="15.7">K.L.</text>
<text x="268.9" y="12.6">K.L.</text>
<text x="189.1" y="185.5">M.PAHULJE</text>
<text x="202.6" y="185.5">MAY7/15</text>
<text x="163.7" y="188.6">MILLIMETERS</text>
<text x="169.3" y="191.5">INCHES</text>
<text x="190.1" y="188.5">K.LAMBIE</text>
<text x="202.1" y="188.5">MAY14/15</text>
<text x="170.2" y="203.7">0.15</text>
<text x="195.6" y="200.7">EAR 14368</text>
<text x="8.7" y="209.1">ANY</text>
<text x="8.7" y="207.2">THIS</text>
<text x="14.3" y="209.1">PURPOSE</text>
<text x="14.8" y="207.2">DOCUMENT</text>
<text x="25.5" y="209.1">OR</text>
<text x="27.7" y="207.2">CONTAINS</text>
<text x="29.8" y="209.1">USED</text>
<text x="36.9" y="209.1">FOR</text>
<text x="39.6" y="207.2">PROPRIETARY</text>
<text x="42.4" y="209.1">MANUFACTURING</text>
<text x="55.2" y="207.2">INFORMATION</text>
<text x="61.5" y="209.1">PURPOSES</text>
<text x="70.7" y="207.2">AND</text>
<text x="74.1" y="209.1">WITHOUT</text>
<text x="76.4" y="207.2">SUCH</text>
<text x="83.7" y="207.2">INFORMATION</text>
<text x="84.8" y="209.1">WRITTEN</text>
<text x="95.2" y="209.1">PERMISSION</text>
<text x="99.1" y="207.2">MAY</text>
<text x="104.9" y="207.2">NOT</text>
<text x="109.3" y="209.1">FROM</text>
<text x="110.5" y="207.2">BE</text>
<text x="114.6" y="207.2">DISCLOSED</text>
<text x="116.5" y="209.1">AMPHENOL</text>
<text x="127.7" y="207.2">TO</text>
<text x="129.3" y="209.1">CANADA</text>
<text x="131.8" y="207.2">OTHERS</text>
<text x="139.2" y="209.1">CORP.</text>
<text x="141.5" y="207.2">FOR</text>
<text x="170.2" y="206.6">0.05</text>
<text x="225.3" y="209.6">03554</text>
<text x="242.7" y="209.6">X</text>
<text x="254.4" y="209.6">5:1</text>
<text x="266.9" y="209.6">2</text>
<text x="272.5" y="209.6">2</text>
</g>
<g font-size="1.8">
<text x="20.9" y="3.2">A</text>
<text x="54.9" y="3.2">B</text>
<text x="89.3" y="3.2">C</text>
<text x="123.4" y="3.2">D</text>
<text x="156.1" y="3.2">E</text>
<text x="189.3" y="3.2">F</text>
<text x="223.5" y="3.2">G</text>
<text x="257.7" y="3.2">H</text>
<text x="2.5" y="23.5">1</text>
<text x="276.7" y="21.1">1</text>
<text x="2.6" y="55.9">2</text>
<text x="276.6" y="55.8">2</text>
<text x="2.5" y="90.3">3</text>
<text x="276.4" y="90.4">3</text>
<text x="2.5" y="125">4</text>
<text x="276.2" y="125.1">4</text>
<text x="2.6" y="159.2">5</text>
<text x="276.6" y="159.3">5</text>
<text x="229.7" y="188.7">Commercial</text>
<text x="245.6" y="188.7">Products</text>
<text x="2.6" y="194">6</text>
<text x="276.3" y="194.5">6</text>
<text x="21.4" y="213">A</text>
<text x="55.9" y="213.3">B</text>
<text x="89.6" y="212.9">C</text>
<text x="122.7" y="213.1">D</text>
<text x="156.8" y="213.1">E</text>
<text x="190.7" y="213.1">F</text>
<text x="223.5" y="213.1">G</text>
<text x="257.7" y="213.1">H</text>
</g>
<g font-size="1.6">
<text x="209" y="9.3">REV</text>
<text x="220.2" y="9.3">DESCRIPTION,</text>
<text x="232.8" y="9.3">ECN,</text>
<text x="237" y="6.4">REVISIONS</text>
<text x="237.9" y="9.3">EAR</text>
<text x="242.3" y="9.3">NO.</text>
<text x="257.7" y="9.3">DATE</text>
<text x="268.3" y="9.3">APP'D</text>
<text x="149.5" y="185.4">UNLESS</text>
<text x="157.1" y="185.4">SPECIFIED</text>
<text x="166.7" y="185.4">OTHERWISE</text>
<text x="177.4" y="185.4">DRAWN</text>
<text x="149.4" y="188.5">PRIMARY</text>
<text x="149.4" y="191.5">SECONDARY</text>
<text x="157.8" y="188.5">UNITS</text>
<text x="177.4" y="191.5">M.E.</text>
<text x="177.4" y="188.3">CHECKED</text>
<text x="182" y="191.5">APP'D</text>
<text x="150" y="194.6">REFERENCE</text>
<text x="153.4" y="197.3">GENERAL</text>
<text x="161" y="194.6">IN</text>
<text x="162.3" y="197.3">TOLERANCES</text>
<text x="164" y="194.6">PARENTHESES</text>
<text x="177.4" y="197.5">DWG</text>
<text x="177.4" y="194.4">Q.A.</text>
<text x="182" y="194.4">APP'D</text>
<text x="182.3" y="197.5">APPR.</text>
<text x="149.5" y="200.3">1</text>
<text x="149.5" y="203.3">2</text>
<text x="151.9" y="200.3">DECIMAL</text>
<text x="151.9" y="203.3">DECIMAL</text>
<text x="160.4" y="200.3">PLACE</text>
<text x="160.4" y="203.3">PLACES</text>
<text x="177.4" y="200.6">ENG.</text>
<text x="177.4" y="203.6">REF.</text>
<text x="182.6" y="200.6">REL.</text>
<text x="187.6" y="200.6">NO.</text>
<text x="211.9" y="203">DWG.</text>
<text x="218.5" y="203">NO.</text>
<text x="271" y="203">REV</text>
<text x="149.5" y="206.3">3</text>
<text x="149.5" y="209.3">ANGULAR</text>
<text x="151.9" y="206.3">DECIMAL</text>
<text x="158.7" y="209.3">DEGREES</text>
<text x="160.4" y="206.3">PLACES</text>
<text x="177.5" y="209.5">PROJECTION</text>
<text x="180" y="207.9">ANGLE</text>
<text x="180.3" y="206.4">THIRD</text>
<text x="202.8" y="209.6">DRAWING</text>
<text x="203.2" y="206.4">DO</text>
<text x="204" y="208">SCALE</text>
<text x="206.8" y="206.4">NOT</text>
<text x="211.8" y="209.6">CODE</text>
<text x="217.7" y="209.6">ID</text>
<text x="220.6" y="209.6">NO.</text>
<text x="232.1" y="209.6">DWG</text>
<text x="237.1" y="209.6">SIZE:</text>
<text x="246.1" y="209.6">SCALE:</text>
<text x="259.4" y="209.6">SHEET</text>
<text x="269.2" y="209.6">OF</text>
</g>
</svg>
